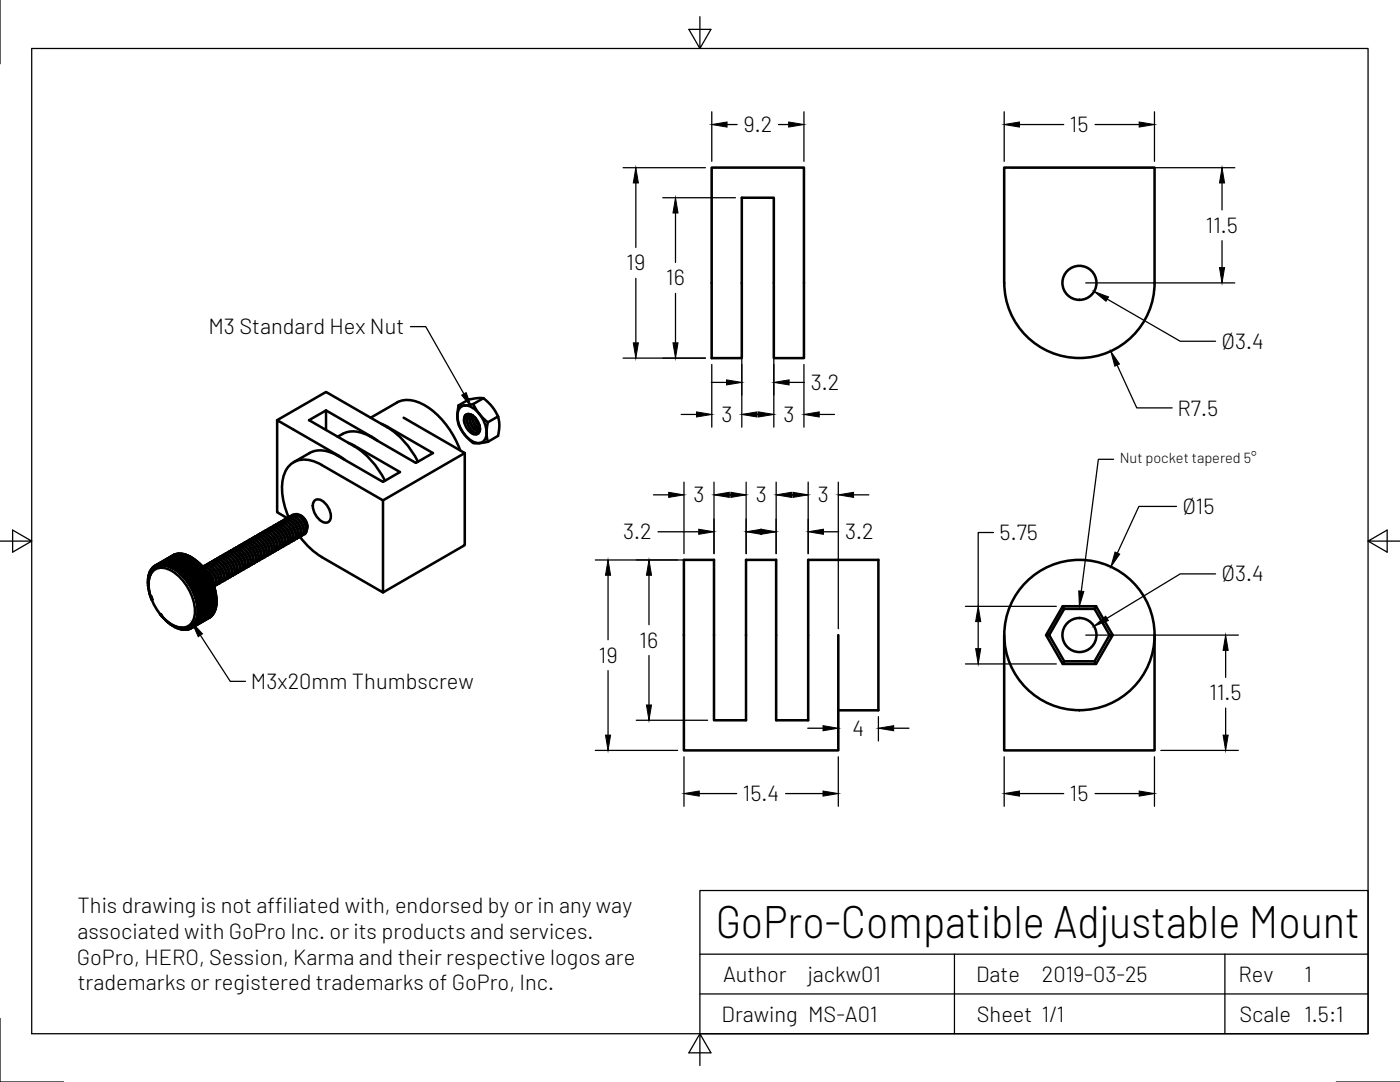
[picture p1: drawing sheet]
<svg xmlns="http://www.w3.org/2000/svg" width="279mm" height="216mm" viewBox="0 0 279 216" stroke-linecap="round" stroke-linejoin="round" font-family="sans-serif">
<!-- layer: Visible -->
<g fill="none" stroke="#000" stroke-width=".51">
<path d="M142 33.4h18.4v38.1h-6v-32h-6.4v32h-6zM200.4 33.4h30v23a15 15 0 0 1-15 15 15 15 0 0 1-15-15zM96.5 79.5l1.4 1.3 .8 1 .7 1.3M96.5 79.5l-1.2-.1-1.7 .3-2.1 1.2M96.5 79.5l-2.1 1.1M55.3 83.8l9.8-5.6 12.2 7.1a16.8 16.8 0 0 1 6.1 6.8M61.8 90.4l-3.2 1.8M65.1 81.9v3.9M68.8 91.8l-13.5-8v18.4l2 1.2M69.5 88.4l1.3 .6M70.8 89l9 5.2-3.4 2-9-5.3a5.6 5.6 0 0 0-5.6-.5M74 83.4l5.2-3.1a5.8 5.8 0 0 1 6 .8 17.7 17.7 0 0 1 6.6 8.8"/>
<path d="M75.4 88l-10.3-6.1-3.4 1.9 9 5.2a16.8 16.8 0 0 1 6.1 6.9M76.1 84.6l1.3 .6M77.4 85.2l9 5.2-3.4 2-9-5.2a5.7 5.7 0 0 0-6.6-.1M80.6 83.4l12.2 7v18.4l-16.4 9.4M91.5 80.9l-.2 1.7 .2 2.2 1 1.6 1.3 1.5a2.4 2.4 0 0 0 2.6 .4l1-.1M92 81.2a2.23 2.23 0 0 1 2.7 .4 5.9 5.9 0 0 1 2.2 5.8 1.7 1.7 0 0 1-2.7 .6 5.9 5.9 0 0 1-2.7-6.1zM92.8 90.4l-16.4 9.4M92.8 82.9a1.45 1.45 0 0 1 2.3 .7l.5 .9a1.56 1.56 0 0 1-.5 2.2 2.88 2.88 0 0 1-2.5-2.9zM93 82.8l-.3 .6-.1 .8M93.2 84.2l.4 1 .8 .9M93.7 83l-.4 .2-.1 .9 .2 .7 .5 .9 .7 .5 .6 .2 .4-.3 .2-.6M93.8 84.1l.8 1.4"/>
<path d="M93.9 82.9l-.2 .8 .5 1.4 .8 .8 .4 .1 .3-.2M94 82.9l-.3 .7 .4 1.2 .8 .9 .5 .2h.3M94.2 82.8l-.8-.2-.6 .4M94.4 83l-.8-.2-.4 .2-.4 .5-.2 .7M94.4 83.8l.7 1.4M94.4 82.9h-.6l-.2 .1M94.4 80.6l.9 1.6 .6 .7 1.5 1.4M94.4 80.6l-1.7 .3h-1.2M94.8 83.3l.2 .9 .7 .8M94.9 83.4l.2 .7 .6 .8-.8-1.4M95.8 85.6l-.6-.3-.4-.5-.4-.9-.1-.9v.8l.3 .9 .5 .6 .7 .3M97.4 84.3l-.3 1.6v1.1l.3 1.2"/>
<path d="M99.4 83.1l.3 1.5-.3 2.4-2 1.2M99.4 83.1l-2 1.2M29.5 116l.2 .1M29.5 116.3l.1 .3M29.5 115.5l.2 .2-.2 .1M29.5 115.8l.2 .1M29.5 116.8h.1M29.5 115.7v.3M29.6 116.8v.3M29.6 117.1h.1M29.6 115.3v.2M29.6 117.3l.1 .1"/>
<path d="M29.6 117.3l.1 .3M29.6 116.8h-.1M29.7 116.2l-.2 .1 .1 .1M29.7 117.6h.1M29.7 114.8l-.1 .2 .2 .2M29.7 117.3h-.1M29.7 117.9l.1 .3M29.7 115.2l-.1 .1 .2 .1M29.7 117.9h.1M29.8 114.4l-.1 .2 .2 .2M29.8 115.2h.1M29.8 114.7l-.1 .1 .2 .2"/>
<path d="M29.8 114.2l.3 .2-.1 .2-.2-.2M29.8 118.5l.2 .3M29.9 114.8v.2M29.9 114.9a2.82 2.82 0 0 1 4.5-1.5 10.2 10.2 0 0 1 4.9 9.6 2.68 2.68 0 0 1-3.4 2.2M29.9 114l.2 .2M29.9 118.8h.1M30 114.3l-.2 .1M30 114l-.1 .2M30 119l.2 .3M30.1 113.9l-.2 .1M30.2 113.7l-.2 .2 .2 .1-.1 .2M30.2 113.5l.2 .2-.1 .2-.2-.2 .2-.1"/>
<path d="M30.3 119.6v.1M30.4 113.4l.2 .2 .1-.1M30.4 113.4l-.1 .1M30.5 113.2l.2 .3M30.5 113.3l-.1 .1M30.6 113.1l-.1 .1M30.7 113.8a3.5 3.5 0 0 1 4.3 .6 10 10 0 0 1 3.8 8.5 2.57 2.57 0 0 1-3.7 2.1 9.7 9.7 0 0 1-5.4-9.3l.2-.8zM30.8 113l.1 .2-.1 .1-.2-.2M30.8 113l-.2 .1M30.9 112.9l-.1 .1M31.2 113.1h.1M31.3 112.7l-.2 .1 .1 .3"/>
<path d="M31.6 112.9l-.2 .1M31.6 112.6h-.2l.1 .3M31.8 112.6l.1 .2M31.9 112.8l-.2 .1M32 112.5h-.2M32.2 112.7l-.1 .1M32.3 112.8h-.2M32.4 112.5h-.2M32.5 112.8h.1M32.6 112.5h.2M32.8 112.8h.2M33 112.6h.2"/>
<path d="M33 112.7l-.2 .1M33.2 112.6v.3M33.2 112.9h.2M33.4 112.7v.2M33.4 112.8l-.2 .1M33.4 112.7h.2M33.6 113l.3 .1M33.8 112.8l.3 .1M34.1 112.9v.3M34.1 113.2l.2 .1M34.3 113.1l-.2 .1M34.3 113v.3"/>
<path d="M34.3 113l.2 .1M34.7 113.3v.2l-.2-.1M34.7 113.3l-.2 .1M34.7 113.3l.3 .1M34.8 110.7l-3.9 2.2 .2 .3 .1-.1M34.9 113.6l.2 .2M35.1 110.6l-3.5 2 .1 .3M35.1 110.6h.1M35.1 110.6l-3.9 2.1 .2 .3 .1-.1M35.1 113.6v.2M35.2 113.5l.2 .2M35.3 110.5l-3.5 2.1"/>
<path d="M35.4 113.9l.2 .2M35.5 110.5h-.2M35.5 110.6l-3.5 1.9 .1 .3M35.6 113.9l.2 .2M35.7 110.5l-3.5 2 .1 .3M35.8 114.1l3.5-2.1v.2l-3.5 2.1zM35.9 110.5l-3.6 2 .1 .3 .2-.1M35.9 110.5v.1M35.9 110.5h-.2M36 114.3v.2l-.2-.2M36 114.2l.3 .3M36.1 110.5l-3.6 2 .1 .3"/>
<path d="M36.1 110.5h.2M36.3 110.5l-3.5 2v.3M36.3 110.5v.1M36.5 114.7l.2 .2M36.6 115l.2 .3M36.7 110.6l-3.5 2M36.7 110.6v.1M36.7 110.6l-.2-.1-3.5 2.1v.2M36.9 115.1l-.2 .2M36.9 115.1l.2 .2M36.9 110.6l-3.5 2.1M36.9 110.6l.2 .1"/>
<path d="M37 115.5l.2 .2M37.2 110.9l-.1-.2-3.5 2.1 .1 .2 .1-.1M37.3 115.6l.2 .2M37.3 115.9l.2 .3M37.6 110.9l-.2-.1-3.6 2v.3M37.6 111.1v-.2l-3.5 2M37.6 111.1h.1M37.6 116.1l.2 .2M37.7 116.4l.1 .3 .2-.1M38 116.6l3.5-2 .2 .3-3.7 2 .1 .3 3.7-2.1 .2 .3-3.7 2.1 .1 .2M38 116.6l.1 .3M38 111.1l-3.5 2.1v.2"/>
<path d="M38 111.1v.3M38 111.1l-.2-.1-3.5 2M38 111.3h.1M38.3 117.1l.2 .3M38.4 117.8l.2-.1 .1 .3M38.5 111.4l-3.6 2v.2l3.8-2.1 .2 .2M38.5 111.4v.2M38.5 111.5l.1 .1M38.5 111.4l-.3-.2-3.5 2.1M38.5 118l.2 .3M38.7 118h-.2M38.8 118.6l.1 .2"/>
<path d="M38.9 118.2l.1 .3M38.9 111.9v-.2l-3.5 2M38.9 111.9l-3.6 2 .1-.2M38.9 111.9h.1M38.9 111.8l.2 .1M38.9 118.6h-.1M39 119.1l.1 .3M39.1 119.4h.2M39.1 118.8l.1 .3M39.1 119.7h.2M39.2 119.7v.2M39.3 119.4l.1 .3"/>
<path d="M39.3 112.2l.1 .1M39.3 112l-.2-.2-3.5 2.1-.1 .2M39.4 120l.1 .3M39.5 112.2l-.2-.1 .2 .1M39.7 112.6l-3.5 2.1M39.7 112.6l.1 .1M39.8 112.5l.2 .1M39.8 112.4l.8 .8 1.2 1.7 .7 1.4 .4 1.6M39.8 112.4l-3.6 2.1v.2M39.8 112.4l-.1 .2M39.8 112.4l-.2-.2-3.6 2.1M40.1 113l.1-.1-3.6 2.2"/>
<path d="M40.1 113l-3.5 2.1M40.1 113l.1 .2M40.4 113.1l-.4-.5-3.6 2.1v.1l-.2-.2M40.4 113.1l.2 .2M40.4 113.1l-3.5 2M40.5 113.5l.1 .1M40.5 113.1l.5-.3 .6 .1 .8 .4 .7 .9 .4 .8 .1 .9-.1 .6-.5 .3M40.6 113.1h.5l.6 .3 1.1 1.2 .4 1.4-.1 .6-.3 .3 .3-.9-.4-1.3-.8-1-.8-.5zM40.6 113.3l-3.7 2.2 3.6-2M40.6 113.3l-.1 .2M40.6 113.3l.2 .2M40.7 112.9l.4-.1 .7 .1 .8 .6 .6 .6 .5 1.5-.1 .7-.4 .4"/>
<path d="M40.8 113.5l-3.7 2.2M40.8 113.5l.2 .3M40.8 113.6l.9 1.4 .8 1.5M40.9 113.9l.1 .2M40.9 113.6l.7 .5 .5 .6 .5 1.1v.9M41 113.8l-3.7 2.2M41 113.7l.6 .5 .6 .8 .3 .8 .1 .7M41 112.8l.5-.3 .7 .1 .7 .5 .6 .6 .5 1 .2 .9-.3 .6-.4 .3M41.1 114l-3.6 2.2M41.1 114l.2 .3M41.2 114.4l-3.5 2.1M41.2 114.4l.1 .2"/>
<path d="M41.3 112.6l.5-.1 .5 .1 .6 .3 .7 .7 .5 1 .1 .7-.1 .8-.3 .3M41.3 114.3l-3.6 2.2M41.3 114.3l-.1 .1M41.5 114.9l.2 .3M41.6 112.5l.5-.3 .6 .1 .7 .4 .7 .7 .5 1.1 .1 .8-.3 .7-.4 .2M41.7 114.2l.5 .6 .3 .8M41.8 112.3l.4-.1 .7 .1 .8 .5 .5 .7 .6 1.5-.1 .7-.4 .4M41.8 115.5l.2 .2M42.1 116l.1 .3M42.1 112.2l.5-.3 .7 .1 .7 .5 .7 .8 .4 .9 .1 .8-.2 .6-.4 .3M42.1 115.7l-3.7 2.1M42.1 115.7h-.2"/>
<path d="M42.1 115.6l.1 .3-3.5 2.1M42.2 116.3l.2-.1-3.7 2.1M42.2 116.3l-3.5 2M42.2 113.9l.6 .7 .3 .7M42.3 112l.5-.1 .6 .1 .7 .4 .6 .7 .4 .7 .2 .8-.1 .8-.4 .4M42.3 116.6l.1 .2M42.4 116.2l.2 .6M42.5 116.5l-3.6 2.1M42.5 117.2l.1 .2M42.6 117.4l-3.5 2M42.6 116.8l-3.7 2.1 3.5-2.1M42.6 117.4h.2"/>
<path d="M42.6 116.8h-.2M42.6 116.8l.1 .3M42.6 111.9l.5-.3 .7 .1 .7 .4 .6 .7 .6 1.1 .1 .8-.3 .7-.4 .1M42.7 117.1l.1 .3M42.7 117.1l-3.7 2M42.7 117.7l.1 .2M42.8 113.6l.4 .6 .4 .8M42.8 117.9l-3.6 2.1M42.8 117.9h.1M42.8 117.4l.1 .3M42.8 117.4l-3.5 2M42.8 111.7l.4-.1 .8 .1 .7 .5 .5 .6 .5 .9 .1 .7-.1 .7-.3 .4"/>
<path d="M42.9 117.7v.2M42.9 118.3v.1M42.9 117.7l-3.6 2M42.9 117.9l-3.5 2.1h-.2M43 117.9v.3M43 118.9v.1M43 118.2v.3v-.2M43 119.5l-3.5 2M43 119.5l.2 .1M43 119.4v.1M43 118.2l-3.5 2.1-.2-.1M43 120l.2 .1-3.5 2.1-.2-.2"/>
<path d="M43.1 118.8v.2M43.1 118.5v.3l-3.5 2h-.2v.2M43.1 119.9v.1M43.1 119.4v.1M43.2 111.6l.6-.3 .7 .1 .6 .5 .7 .8 .4 .9 .1 .8-.2 .6-.5 .3M43.2 119v.3l-3.5 2.1-.2-.1v.2M43.2 119.6l-3.5 2-.2-.1M43.2 119.6v.3l-3.5 2M43.3 113.3l.6 .7 .2 .7M43.4 111.4l.7-.1 .6 .2 .6 .4 .6 .8 .5 1.3-.2 .8-.3 .4M43.7 111.3l.4-.3 .7 .1 .6 .3 .8 .8 .5 1.1 .1 .8-.2 .6-.4 .3M43.8 113l.5 .5 .3 .9"/>
<path d="M43.9 111.1l.4-.1 .7 .1 .7 .4 .6 .7 .6 1.5-.1 .8-.4 .4M44.2 111l.5-.3 .8 .1 .7 .5 .6 .8 .5 .9v.8l-.1 .6-.5 .2M44.4 112.7l.5 .7 .3 .7M44.4 110.8l.4-.1h.7l.7 .5 .5 .6 .5 .9 .2 .7-.1 .7-.4 .5M44.7 110.7l.5-.3h.7l.6 .4 .8 .8 .5 1.1 .1 .9-.2 .4-.5 .3M44.9 112.4l.4 .5 .4 .9M45 110.5l.4-.2 .7 .2 .8 .5 .5 .6 .5 1.5v.7l-.4 .5M45.3 110.4l.5-.3 .7 .1 .8 .5 .5 .6 .5 1.1 .1 .8-.2 .6-.4 .2M45.4 112.1l.6 .7 .2 .7M45.5 110.2l.3-.2 .7 .1 .7 .4 .6 .6 .7 1.6-.1 .8-.4 .4M45.8 110.1l.4-.3h.7l.8 .5 .7 .7 .5 1.1v.8l-.2 .6-.4 .2M46 111.8l.4 .5 .4 .9"/>
<path d="M46 109.9l.5-.2 .7 .2 .7 .4 .6 .7 .5 1.4-.1 .8-.4 .4M46.4 109.7l.5-.2 .7 .1 1.2 1 .4 .6 .3 1-.2 .9-.5 .3M46.5 111.5l.5 .6 .3 .7M46.6 109.6l.3-.2 .7 .1 .7 .5 .7 .8 .5 1.3-.1 .8-.3 .4M46.9 109.5l.5-.3 .7 .1 .8 .5 .5 .6 .5 1.1 .1 .8-.2 .6-.5 .2M47 111.2l.4 .5 .4 .8M47.1 109.3l.5-.2 .7 .2 1.1 1 .7 1.5-.1 .8-.4 .4M47.4 109.1l.5-.2 .8 .1 .7 .5 .6 .6 .5 1.1v.9l-.2 .5-.4 .2M47.5 110.8l.5 .7 .3 .7M47.6 109l.4-.2 .7 .1 .7 .5 .7 .8 .5 1.5-.1 .6-.4 .4M47.9 108.8l.5-.2h.7l.8 .5 .5 .6 .5 1 .2 1.1-.3 .5-.4 .2M48.1 110.6l.4 .4 .4 .9"/>
<path d="M48.2 108.7l.6-.2 .6 .2 1.1 1 .4 .8 .2 .9-.1 .6-.3 .4M48.5 108.5l.5-.3 .8 .2 .7 .5 .6 .7 .4 .8 .1 .8-.2 .7-.5 .3M48.6 110.2l.5 .7 .3 .7M48.7 108.4l.4-.2 .7 .1 .7 .5 .6 .7 .4 .7 .2 .9-.1 .5-.4 .5M49 108.2l.5-.2h.7l.7 .5 .6 .6 .4 .9 .2 1-.1 .6-.5 .3M49.1 109.9l.5 .7 .3 .7M49.2 108.1l.5-.2 .5 .1 .7 .4 .6 .7 .5 .9 .2 .8-.1 .6-.4 .4M49.5 107.9l.5-.3 .7 .1 .7 .4 .7 .8 .4 .9 .2 .9-.2 .6-.5 .3M49.7 109.6l.4 .6 .4 .8M49.7 107.7l.4-.1 .7 .1 .8 .5 .5 .6 .4 .8 .2 .8v.6l-.4 .5M50.1 107.6l.4-.3 .7 .1 .8 .4 .5 .7 .6 1 .1 .9-.2 .6-.5 .3M50.2 109.3l.6 .8 .2 .6"/>
<path d="M50.3 107.4l.5-.1 .5 .1 .6 .3 .7 .7 .5 .9 .2 .8-.2 .8-.3 .3M50.6 107.3l.5-.3 .6 .1 .8 .4 .6 .7 .5 1 .1 .9-.2 .7-.5 .2M50.7 109l.5 .6 .3 .8M50.8 107.1l.4-.1 .7 .1 .8 .5 .6 .7 .5 1.4-.1 .8-.4 .4M51.1 107l.5-.3 .7 .1 .7 .4 .6 .7 .4 .7 .3 .9-.2 .8-.5 .4M51.2 108.7l.5 .6 .4 .8M51.3 106.8l.6-.1 .5 .1 .6 .3 .7 .7 .4 .9 .2 .8-.1 .8-.4 .3M51.6 106.7l.5-.3 .7 .1 .7 .4 .7 .7 .5 1 .1 .9-.3 .7-.4 .1M51.8 108.4l.5 .6 .3 .8M51.9 106.5l.4-.1 .7 .1 .6 .3 .7 .8 .4 .9 .1 .7v.7l-.4 .4M52.2 106.4l.6-.3 .7 .1 .6 .5 .7 .8 .4 .9 .1 .8-.2 .6-.4 .2M52.3 108.1l.6 .7 .2 .7"/>
<path d="M52.4 106.2l.3-.1 .7 .1 .7 .4 .6 .6 .5 .9 .2 .7-.2 .8-.3 .4M52.7 106.1l.4-.3 .7 .1 .8 .4 .6 .7 .5 1 .1 .9-.2 .6-.4 .2M52.8 107.8l.5 .5 .4 .9M52.9 105.9l.4-.2 .8 .2 .5 .3 .7 .8 .6 1.5-.1 .8-.4 .4M53.2 105.8l.5-.3 .8 .1 .7 .5 .7 .7 .4 .9 .1 .9-.2 .6-.5 .2M53.4 107.5l.5 .7 .3 .7M53.4 105.6l.4-.1h.7l.7 .5 .6 .6 .5 .9 .1 .7-.1 .8-.3 .3M53.8 105.5l.4-.3h.6l.8 .4 .7 .9 .5 .9 .1 .9-.2 .6-.5 .2M53.9 107.2l.5 .5 .3 .9M54 105.3l.4-.2 .8 .2 .5 .3 .6 .7 .7 1.6-.1 .8-.4 .4M54.3 105.2l.5-.3 .8 .1 .7 .5 .6 .7 .5 1.1v.7l-.2 .6-.4 .2M54.4 106.9l.6 .6 .2 .7"/>
<path d="M54.5 105l.4-.2 .7 .1 .7 .4 .5 .6 .5 1 .2 .7-.1 .7-.4 .4M54.8 104.9l.5-.3h.6l.7 .3 .7 .9 .6 1.1 .1 .8-.3 .6-.4 .2M55 106.6l.4 .5 .4 .9M55 104.7l.5-.2 .7 .2 .7 .4 .5 .6 .6 1.6v.7l-.4 .4M55.4 104.5l.5-.2 .7 .1 1.2 1 .4 .7 .3 .9-.2 .9-.5 .3M55.5 106.3l.5 .6 .3 .7M55.6 104.4l.3-.2 .8 .1 .7 .5 .6 .7 .5 1.4v.8l-.4 .4M55.9 104.2l.5-.3 .7 .2 .6 .3 .7 .8 .5 1.1 .1 .8-.2 .6-.4 .2M56 106l.5 .4 .3 .9M56.1 104.1l.5-.2 .7 .2 .6 .4 .7 .8 .5 1.3-.1 .8-.4 .4M56.4 103.9l.5-.2h.6l.7 .4 .7 .7 .5 .9 .1 .7-.1 .9-.5 .3M56.6 105.6l.5 .7 .3 .7"/>
<path d="M56.6 103.8l.4-.2 .7 .1 .7 .5 .7 .8 .5 1.3-.1 .8-.4 .4M57 103.6l.5-.3 .6 .1 .8 .5 .6 .7 .5 1.1 .1 .9-.2 .5-.5 .2M57.1 105.3l.5 .7 .3 .7M57.2 103.5l.4-.2 .6 .1 .8 .5 .6 .8 .4 .8 .2 .8-.2 .5-.3 .4M57.5 103.3l.5-.3 .7 .1 .7 .5 .7 .8 .4 1 .1 .9-.3 .5-.4 .2M57.6 103.2a12.1 12.1 0 0 1-.7-8.9 4.2 4.2 0 0 1 5.4-2.3l1.9 .8 12.2 7v18.4l-12.2-7a15.6 15.6 0 0 1-4.4-4.1M57.6 105l.5 .7 .3 .7M57.7 103.1l.4-.1 .7 .1 .7 .4 .6 .8 .4 .7 .2 .9-.1 .6-.4 .4M58 103l.5-.3 .7 .1 .7 .5 .6 .6 .5 1 .1 1-.2 .5-.4 .3M58.1 104.7l.6 .7 .2 .7M58.2 102.8l.5-.1 .5 .1 .8 .5 .6 .6 .4 .8 .2 .9-.1 .6-.4 .4M58.7 104.4l.5 .7 .3 .7"/>
<path d="M58.7 102.7l.8-.1 .6 .3 .5 .5 .7 1.4v.6l-.1 .4M59.2 104.1l.5 .6 .3 .8M59.7 103.8l.5 .6 .3 .8M59.9 102.8l.2 .2M60.2 102.9a2.58 2.58 0 0 1 1.1 2.3M60.3 103.5l.4 .6 .4 .8M62.7 100a1.28 1.28 0 0 1 2 .2 3.4 3.4 0 0 1 1.1 3.7 1.28 1.28 0 0 1-2-.2 3.4 3.4 0 0 1-1.1-3.7zM31.9 122.5l.1 .1M32.2 122.8l.2 .3M32.3 123.1h.1M32.5 123.3h.1M32.6 123.3l.2 .2"/>
<path d="M32.8 123.5h.1M33 123.7l.2 .2M33.4 124v.1M33.4 124.1l.2 .2M33.6 124.2v.1M33.7 124.2l-.1 .1M33.8 124.4v.1M33.8 124.4l.3 .2M34.1 124.5v.1M34.3 124.6l.2 .3M34.5 124.8v.1M34.6 124.8l-.1 .1"/>
<path d="M34.7 124.9l.3 .2M34.9 125v.2l.2-.2v.2M35.2 125.2l.2 .1M35.3 125.1l.1 .2M35.5 125.2l.1 .2M35.6 125.2l-.2 .1M35.6 125.2h.1M35.6 125.4l.2 .1M35.8 125.5v-.3l.2 .1v.3M36 125.4l-.2 .1M36 125.5l.3 .1M36.4 125.4v.2"/>
<path d="M36.4 125.3h-.2v.3l.2-.1M36.5 125.6h.2M36.7 125.4l.2 .3M36.8 125.4h-.2l.1 .3 .1-.1M36.9 125.4l.1 .3 .2-.1M37.1 125.6l-.2 .1M37.1 125.4l.1 .2M37.2 125.4h-.2M37.5 125.6h-.2M37.5 125.3l.1 .3 .2-.1M37.5 125.3h-.2l.1 .3 .2-.1M38.1 125v.1"/>
<path d="M38.1 125l.2 .3M38.1 125l-.1 .1M38.1 125.4h-.1l-.2-.2h-.1l.1 .3 .1-.1M38.4 124.8l-.1 .1M38.5 125.2l-.2 .1M38.5 124.7l.2 .2M38.7 124.6l-.2 .1M38.7 124.9l-.1 .2M38.8 124.4l.1 .3M38.9 124.3l.2 .2M38.9 124.3l-.1 .1M39 124.1l.2 .2"/>
<path d="M39 124.6l-.1 .2M39.1 124l-.1 .1M39.2 124.3l-.1 .2M39.3 120.2l.1 .3M39.3 123.7l-.2 .1 .2 .2M39.3 120.5l3.6-2.1 .2 .1-3.6 2zM39.4 123.2l-.1 .2M39.4 123.9l-.1 .2M39.4 121l3.5-2 .3 .1-3.6 2zM39.4 122.7v.3M39.5 122.3l.2 .1M39.5 122.3v.2"/>
<path d="M39.5 123.5l-.1 .3M39.6 122.9l-.2 .1M39.6 120.5v.3M39.6 123.1v.2M39.6 122.4l-.1 .1 .2 .1M39.7 121.1v.3M39.7 122.6v.3M39.7 121.9l-.2-.1v.2M39.7 121.9l-.2 .1M39.7 121.6v.3M39.7 122.1v.3M42 123.1l-3.6 2.1-.1-.3"/>
<path d="M42 123.1h.1M42 123.1l-3.9 2.3-.1-.3M42.2 122.9h.1M42.2 122.9l-3.6 2.2-.2-.3-.1 .1M42.2 122.9l-3.5 2M42.4 122.8l-3.6 2-.1-.2-.2 .1M42.4 122.6l-3.5 2.1M42.5 122.6l-.1 .2M42.6 122.2l.1 .1M42.7 122.3l-3.5 2M42.7 122.3l-3.6 2.2M42.8 121.8l.1 .1-3.6 2.1"/>
<path d="M42.9 121.9l-.1 .2-3.5 2.1-.2-.3-.1 .2M42.9 121.4l.1 .1-3.5 2-.2-.1 .2-.1M43 121l.1 .1M43 120.5l.2 .1M43 120.5h.1M43 121.5l-.1 .2-3.5 2.1-.2-.2v.2M43.1 121.1l-3.5 2-.2-.1M43.1 121.1v.2l-3.6 2.1-.2-.2M43.2 120.6v.3l-3.6 2-.2-.2M43.2 120.6l-3.5 2M43.2 120.1v.3l-3.5 2M167.3 126.7v23h-30.8v-38h6v32h6.4v-32h6v32h6.4v-32h14v30h-8"/>
<path d="M200.4 126.7v23h30v-23M208.8 126.7l3.3 5.8 .3-.5h6M209.4 126.7l3-5.2-.3-.5-3.3 5.7h.6l3 5.3M212.1 121h6.6M218.4 121.5l3 5.2h.7l-3.4 5.8M218.7 121l-.3 .5h-6M218.7 121l3.4 5.7M221.4 126.7l-3 5.3 .3 .5h-6.6"/>
<circle cx="215.4" cy="56.4" r="3.4"/>
<circle cx="215.4" cy="126.7" r="3.4"/>
<circle cx="215.4" cy="126.7" r="15"/>
</g>
<g fill="#000">
<circle cx="30" cy="119" r=".25"/>
<circle cx="30.1" cy="119.3" r=".25"/>
<circle cx="30.2" cy="119.6" r=".25"/>
<circle cx="32" cy="122.6" r=".25"/>
<circle cx="32.2" cy="122.8" r=".25"/>
</g>
<!-- layer: Border -->
<path d="M0 0v12.7M6.3 9.7h266.7v196.6h-266.7zM139.7 3.3v6.4l2.2-3.8h-4.4l2.2 3.8M0 108h6.3l-3.8-2.2v4.4l3.8-2.2M273 108l3.8 2.2v-4.4l-3.8 2.2h6.4M0 203.2v12.7h12.7M139.7 206.3l-2.2 3.8h4.4l-2.2-3.8v6.3M266.7 215.9h12.7" fill="none" stroke="#000" stroke-width=".25"/>
<!-- layer: Dimensions -->
<g fill="none" stroke="#000" stroke-width=".25">
<path d="M124.4 33.5h16.4M126.9 36.5v12.9M132.3 39.5h14.5M142 22.3v9.9M145.1 24.8h2M155.4 24.8h2M160.4 22.3v9.9M200.4 22.3v9.9M201.7 33.5h44.7M203.5 24.8h8.8M218.5 24.8h8.9M230.4 22.3v9.9"/>
<path d="M243.9 36.5v5.4M126.9 55.5v12.9M134.8 42.5v9.9M134.8 58.5v9.9M148 40.7v44.5M154.4 40.7v44.5M216.7 56.5h29.7M221 59.7l14.5 8.4h7.1M243.9 48v5.4M124.4 71.5h16.4M141.9 76.3h3.1M142 72.7v12.5"/>
<path d="M157.5 76.3h3M160.4 72.7v12.5M222.9 72.9l4 8.5h7M130.4 98.7h3.1M136 82.7h3M136.5 96.2v14.3M142.5 96.2v14.3M142.8 98.7h5.8M148.3 82.7h5.8M148.9 96.2v14.3M154.9 96.2v14.3M155.2 98.7h5.8"/>
<path d="M161.3 96.2v14.3M163.5 82.7h3M167.3 96.2v29.3M170.3 98.7h3.1M118.8 111.7h22.4M121.3 114.8v12.9M129.5 114.8v9.9M131.3 106.1h8.1M148.8 106.1h3M152 106.1h3M164.3 106.1h3.1M198.3 106.3h-3.1v14.7"/>
<path d="M234.8 101h-7.5l-4.3 9.4M242.6 114.5h-7.1l-14.6 8.9M121.3 133.8v12.9M129.5 130.8v9.9M192.7 132.5h18.1M192.7 121h18.1M195.2 124v5.4M216.7 126.7h30.4M244.6 129.8v5.4M118.8 149.7h16.4M127 143.7h14.2M136.5 151v9.9"/>
<path d="M139.6 158.3h7.4M156.8 158.3h7.5M161.2 145.3h3.1M167.3 143v4.8M167.3 151v9.9M175.3 143v4.8M178.4 145.3h3M200.4 151v9.9M203.5 158.3h8.8M218.5 158.3h8.9M230.4 151v9.9M231.7 149.7h15.4"/>
<path d="M244.6 141.3v5.4"/>
</g>
<g fill="#000" stroke="#000" stroke-width=".2">
<path d="M126.9 33.5l.5 3h-1zM142 24.8l3.1-.5v1.1zM157.4 24.3l3 .5-3 .6zM200.4 24.8l3.1-.5v1.1zM227.4 24.3l3 .5-3 .6zM243.9 33.5l.5 3h-1zM134.8 39.5l.5 3h-1zM218.4 58.2l2.8 1-.5 .9zM243.4 53.4h1l-.5 3.1zM126.4 68.4h1l-.5 3.1zM134.3 68.4h1l-.5 3.1zM145 75.8l3 .5-3 .5z"/>
<path d="M154.4 76.3l3.1-.5v1zM221.7 70.1l1.7 2.5-.9 .5zM133.5 98.2l3 .5-3 .6zM139 82.2l3 .5-3 .5zM142.5 98.7l3-.5v1.1zM145.9 98.2l3 .5-3 .6zM148 82.7l3.1-.5v1zM151.4 82.2l3 .5-3 .5zM154.9 98.7l3-.5v1.1zM158.2 98.2l3.1 .5-3.1 .6zM160.4 82.7l3.1-.5v1zM167.3 98.7l3-.5v1.1z"/>
<path d="M121.3 111.7l.6 3.1h-1.1zM129.5 111.7l.5 3.1h-1zM139.4 105.6l3.1 .5-3.1 .5zM151.8 105.6l3.1 .5-3.1 .5zM148.9 106.1l3.1-.5v1zM161.3 106.1l3-.5v1zM222.5 110.2l1 .4-1.8 2.5zM194.7 129.4h1l-.5 3.1zM195.2 121l.5 3h-1zM218.3 125l2.4-2 .5 .8zM244.6 126.7l.5 3.1h-1zM120.8 146.7h1.1l-.6 3z"/>
<path d="M129 140.7h1l-.5 3zM136.5 158.3l3.1-.5v1.1zM164.3 157.8l3 .5-3 .6zM164.3 144.8l3 .5-3 .5zM175.3 145.3l3.1-.5v1zM200.4 158.3l3.1-.5v1.1zM227.4 157.8l3 .5-3 .6zM244.1 146.7h1l-.5 3z"/>
</g>
<!-- layer: Annotations -->
<path d="M92.1 78.8l.9-.5 1.1 2.9zM215.3 117.9l1 .1-.9 3zM38.3 124.2l2.1 2.3-.8 .5z" fill="#000" stroke="#000" stroke-width=".2"/>
<path d="M81.9 65.2h3.1l7.6 13.4M222.2 91.7h-3l-3.4 26.3M40 126.7l6 9.3h3" fill="none" stroke="#000" stroke-width=".25"/>
<!-- layer: Titleblock -->
<path d="M139.7 177.7h133.3v28.6h-133.3zM139.7 190.4h133.3M139.7 198.3h133.3M190.5 190.4v15.9M244.5 190.4v15.9" fill="none" stroke="#000" stroke-width=".25"/>
<text font-size="9.1" x="142.9" y="187.2">GoPro-Compatible Adjustable Mount</text>
<g font-size="4.4">
<text x="148.4" y="26.4">9.2</text>
<text x="213.5" y="26.4">15</text>
<text x="240.6" y="46.5">11.5</text>
<text x="125" y="54">19</text>
<text x="132.9" y="57">16</text>
<text x="41.6" y="66.7">M3 Standard Hex Nut</text>
<text x="243.8" y="69.6">Ø3.4</text>
<text x="161.8" y="77.8">3.2</text>
<text x="235" y="82.9">R7.5</text>
<text x="144" y="84.2">3</text>
<text x="156.4" y="84.2">3</text>
<text x="138.4" y="100.2">3</text>
<text x="150.8" y="100.2">3</text>
<text x="163.2" y="100.2">3</text>
<text x="124.4" y="107.6">3.2</text>
<text x="168.7" y="107.6">3.2</text>
<text x="199.5" y="107.8">5.75</text>
<text x="236" y="102.5">Ø15</text>
<text x="243.8" y="116">Ø3.4</text>
<text x="127.6" y="129.2">16</text>
<text x="50.1" y="137.5">M3x20mm Thumbscrew</text>
<text x="119.5" y="132.2">19</text>
<text x="241.4" y="139.7">11.5</text>
<text x="170.2" y="146.8">4</text>
<text x="148.3" y="159.9">15.4</text>
<text x="213.5" y="159.9">15</text>
<text x="15.5" y="182.3">This drawing is not affiliated with, endorsed by or in any way</text>
<text x="15.5" y="187.4">associated with GoPro Inc. or its products and services.</text>
<text x="15.3" y="192.5">GoPro, HERO, Session, Karma and their respective logos are</text>
<text x="15.5" y="197.6">trademarks or registered trademarks of GoPro, Inc.</text>
<text x="144.3" y="195.9">Author</text>
<text x="161.2" y="196">jackw01</text>
<text x="194.8" y="195.9">Date</text>
<text x="207.9" y="196">2019-03-25</text>
<text x="247.2" y="195.9">Rev</text>
<text x="260.3" y="196">1</text>
<text x="144" y="203.8">Drawing MS-A01</text>
<text x="195" y="203.9">Sheet 1/1</text>
<text x="247.4" y="203.9">Scale 1.5:1</text>
</g>
<text font-size="2.9" x="223.5" y="92.4">Nut pocket tapered 5°</text>
</svg>
